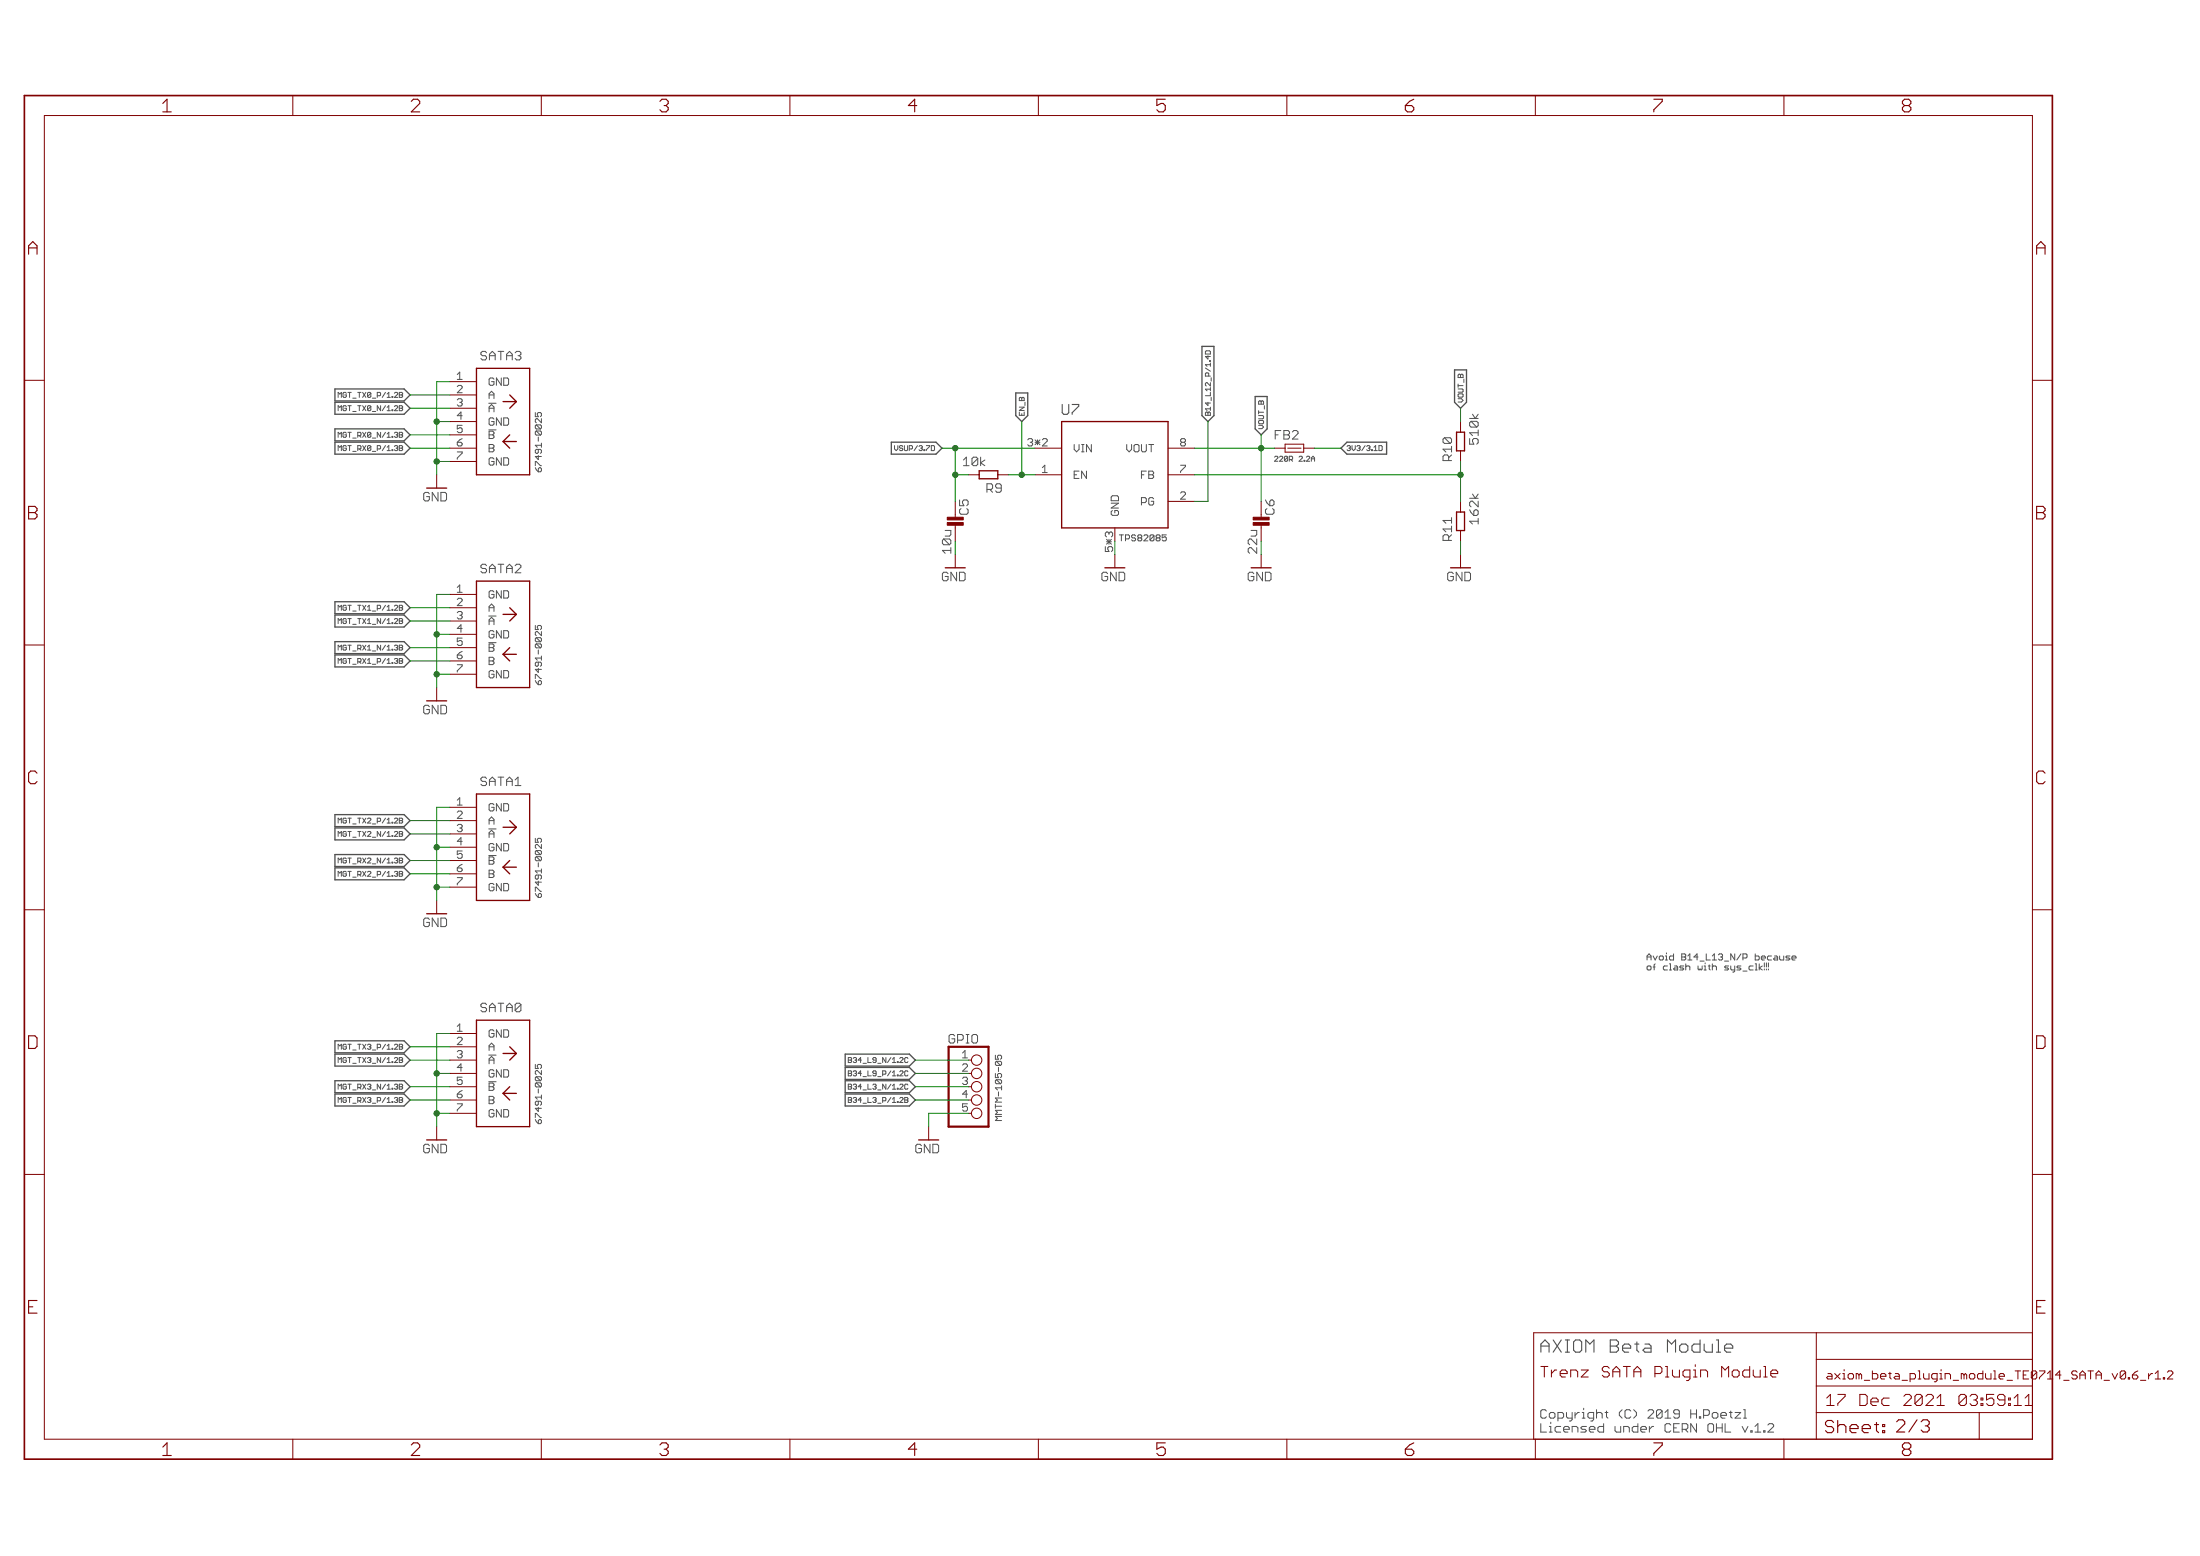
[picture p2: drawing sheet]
<svg xmlns="http://www.w3.org/2000/svg" width="420mm" height="297mm" viewBox="0 0 420 297" stroke-linecap="round" stroke-linejoin="round" font-family="sans-serif">
<path d="M202.9 77.2v1.6l.3 .3h.6M294.3 257h1.5M295.1 255.8l-.8 .8v1.5" fill="none" stroke="#505050" stroke-width=".21"/>
<g fill="none" stroke="#505050" stroke-width=".19">
<path d="M64.6 75.9v-1l.3 .3 .3-.3v1M64.6 78.4v-1l.3 .4 .3-.4v1M66.1 75.1l-.1-.2h-.3l-.2 .2v.6l.2 .2h.3l.1-.2v-.3h-.3M66.1 77.6l-.1-.2h-.3l-.2 .2v.6l.2 .2h.3l.1-.2v-.3h-.3M66.4 74.9h.7M87.3 73.8l.3-.2h.4l.3 .2v.2l-1 1h1M87.3 71.5l.5-.5v1.4M87.3 72.4h1M87.3 76.3l.3-.2h.4l.3 .2v.3l-.3 .2M87.8 76.8h.2M88 76.8l.3 .2v.3l-.3 .2h-.4l-.3-.2M88.3 79.4h-1l.7-.7v1.4"/>
<path d="M91.8 68.4l.3 .3h.6l.2-.3M92.9 67.4l-.2-.3h-.6l-.3 .3v.2l.3 .3h.6l.2 .3M93.3 77h1.4M93.4 76.1v-.9l.5-.5 .4 .5v.9M93.4 78.6v-.9l.5-.5 .4 .5v.9M93.4 75.4h.9M93.4 77.9h.9M94.3 72.4l-.2-.2h-.5l-.2 .2v.9l.2 .3h.5l.2-.3v-.4h-.4M102.2 78.8v.7h.6l-.2-.3 .2-.4h.4l.2 .2v.4l-.2 .1M103.4 79.9v.8l-.8-.8-.4 .2v.4l.2 .2M194.7 76l.1-.1 .3 .1 .4-.1 .1 .1v.5h-.9zM194.7 78.7v.6h.9v-.6"/>
<path d="M194.7 77.7h.9l-.9 .7h.9M195.1 76v.5M195.1 79v.3M195.7 76.8v.6M230.2 78.8l.2-.1 .3 .1 .3-.1 .2 .1v.5h-1zM230.2 67.1l.2-.1h.6l.2 .1v.5h-1zM230.2 70.3l1 .6M230.7 67.9v.6l-.5-.4h1M230.7 76.8v.6l-.5-.5h1M230.7 78.8v.5M230.8 71.8v-.5l-.1-.1-.5 .1v.5h1M231 68.8h.2v.2h-.2z"/>
<path d="M231.2 73v.7l-.7-.7-.3 .2v.3l.2 .2M231.2 69.3v.6M231.2 74v.6M231.2 74.9v.6h-1M231.2 77.7v.7M231.2 78h-1l.3 .4M231.2 74.3h-1l.3 .3M231.2 69.6h-1l.3 .3M231.3 72.1v.6M231.3 75.9v.6M240.4 79.3h.8l.1 .2v.3l-.1 .1h-.8M240.4 76.7l.1-.2 .4 .2 .3-.2 .1 .2v.5h-.9z"/>
<path d="M240.4 78.4v.6M240.4 78.7h.9M240.9 76.7v.5M241.5 77.4v.7M278.5 76.1h.6l.3 .3-.3 .4h-.6M278.5 73.3v.6M278.5 75.3l.1-.1h.7l.1 .1v.3l-.1 .2h-.7l-.1-.2zM278.5 74.3h.8l.1 .1v.3l-.1 .2h-.8M278.5 73.6h.9M278.6 71.4l.3 .2 .4-.2 .1 .2v.5h-.9v-.5zM278.9 71.6v.5M279.6 72.4v.6"/>
<path d="M280.7 79.9h1.6M281.2 79.1l.5 .8M64.6 83.5v-1l.3 .3 .3-.3v1M64.6 86v-.9l.3 .3 .3-.3v.9M66.1 82.7l-.1-.2h-.3l-.2 .2v.6l.2 .2h.3l.1-.2v-.3h-.3M66.1 85.2l-.1-.1h-.3l-.2 .1v.7l.2 .1h.3l.1-.1v-.3h-.3M66.4 85.1h.7M81.5 94.8h.5M82 94.3l-.3-.3h-.5l-.3 .3v1.1l.3 .2h.5l.3-.2M87.3 84.4h.7l.3 .3v.2l-.3 .2h-.4l-.3-.2zM87.3 86.3h1v.2l-1 .9v.3M88.3 81.2h-1v.7l.5-.2h.2l.3 .2v.5l-.3 .2h-.4l-.3-.2"/>
<path d="M88.3 83.7l-1 .7M93.3 82.1h1.4M93.4 82.3h.7l.2 .2v.3l-.2 .2 .2 .2v.3l-.2 .2h-.7zM93.4 84.9h.7l.2 .2v.2l-.2 .3 .2 .2v.2l-.2 .3h-.7zM93.4 83h.7M93.4 85.6h.7M94.3 80l-.2-.2h-.5l-.2 .2v.9l.2 .3h.5l.2-.3v-.4h-.4M94.3 87.6l-.2-.2h-.5l-.2 .2v1l.2 .2h.5l.2-.2v-.5h-.4M102.2 89.3l.6 .8M102.2 88.9v-.8h.2l.8 .8h.2M102.4 81.1h.8l.2 .2v.4l-.2 .2M102.4 82.3h.8l.2 .2v.4l-.2 .2"/>
<path d="M102.4 81.1l-.2 .2v.4l.2 .2h.8M102.4 82.3l-.2 .2v.4l.2 .2h.8M102.4 82.3l.8 .8M102.4 81.1l.8 .8M102.8 89.5l.4-.2 .2 .2v.4l-.2 .2h-.4zM102.8 85.8v.6l-.2 .2-.4-.2v-.4l.2-.2h.8l.2 .2v.4l-.2 .2M102.8 83.4v.8M102.8 87v.7l-.6-.6h1.2M103.4 84.6v.8M103.4 85h-1.2l.4 .4M170.8 85.1v.6l.4 .3 .3-.3v-.6M172.4 85.2l-.1-.1h-.4l-.1 .1 .1 .4h.4l.1 .1-.1 .3h-.4l-.1-.1"/>
<path d="M183.3 95.4v1.1h.8l-.3-.5v-.3l.3-.3M183.5 97.1l-.2 .2v.6l.2 .3h1.1M184 88.9h1.1M184 87.8l.6-.5v1.6M189 93.4l.6 .6M189.6 92.6l-.3-.2h-.8v1.6M189.6 93.2l-.3 .2h-.8M196.3 84l.2-.3h.5l.2 .3v.2l-.2 .2M196.7 84.4h.3M197 84.4l.2 .3v.2l-.2 .2h-.5l-.2-.2M197.7 84.4h.9M197.7 84l.9 .9"/>
<path d="M198.6 84l-.9 .9M199.1 89.3l.4-.5v1.4M199.1 90.2h.9M205.1 84.9v.9l.5 .5 .5-.5v-.9M205.1 90.6h.5M206.1 89.9h-1v1.4h1M212.2 96.1h1.4l-1.4 .9h1.4M212.4 97.5l-.2 .2v.4l.2 .3h1M213.4 94.6h-1l-.2 .3v.7h1.4M213.4 97.5h-.5v.4M215.2 84.9v.9l.4 .5 .5-.5M218 95.9h.7l.2-.2v-.5l-.2-.2h-.7v1.4"/>
<path d="M218 90.6h.5M218.9 89.9h-.9v1.4M225.5 88.8h.9v.2l-.9 1v.2M225.5 94.1l.2-.2h.5l.2 .2v.3l-.9 .9h.9M225.7 84.4l-.2 .3v.2l.2 .2h.5l.2-.2v-.2l-.2-.3M225.7 84.4h.5M225.7 84.4l-.2-.2v-.2l.2-.3h.5l.2 .3v.2l-.2 .2M240.4 81.2h.6l.3 .3-.3 .3h-.6M240.4 80.4l.1-.1h.7l.1 .1v.3l-.1 .2h-.7l-.1-.2zM241.7 95.4l.3 .6 .5 .5M242 97.1l-.3 .2v.6l.3 .3h1M243.4 87.3l.2-.2h.3l.2 .2-.7 .8h.7"/>
<path d="M243.5 83h.6M244.6 82.2h-1.1v1.6M244.8 87.1h-.3l-.1 .2M245 87.4l-.6 .7h.6M257.3 85.2l.1-.1h.3l.2 .1-.2 .4M257.6 85.6h.1M257.7 85.6l.2 .1-.2 .3h-.3l-.1-.1M258.2 85.1v.6l.3 .3 .3-.3M275.6 83.8l.3-.2 1 1h-1l-.3-.2zM275.9 83.6h1M276.4 86.8h-.5l-.3 .3v.8h1.6M277.2 99.4h-1.6l.5 .5"/>
<path d="M277.2 85.7h-1.6l.5 .6M280.7 97.3l.2 .6 .6 .5M280.7 80.7l.2-.3 1.1 1.1h-1.1l-.2-.2zM280.7 83.7v1.1h.8l-.3-.5v-.3l.3-.3M280.7 95.1h1.6M280.9 96.8l-.2-.3v-.6l.2-.2h.3l1.1 1.1M280.9 80.4h1.1M281.2 94.3l.5 .8M282.3 99.5h-1.6l.5 .5M282.3 82.6h-1.6l.5 .6M64.6 116.5v-1l.3 .4 .3-.4v1M64.6 119v-.9l.3 .3 .3-.3v.9"/>
<path d="M66.1 115.7l-.1-.2h-.3l-.2 .2v.6l.2 .2h.3l.1-.2v-.3h-.3M66.1 118.3l-.1-.2h-.3l-.2 .2v.6l.2 .1h.3l.1-.1v-.3h-.3M66.4 115.5h.7M87.3 112.1l.5-.4v1.4M87.3 114.4l.3-.2h.4l.3 .2v.3l-1 .9h1M87.3 117l.3-.3h.4l.3 .3v.2l-.3 .3M87.3 113.1h1M87.8 117.5h.2M88 117.5l.3 .2v.2l-.3 .3h-.4l-.3-.3M88.3 120h-1l.7-.7v1.4M91.8 109.1l.3 .2h.6l.2-.2M92.9 108l-.2-.3h-.6l-.3 .3v.3l.3 .2h.6l.2 .3"/>
<path d="M93.3 117.6h1.4M93.4 116.7v-.9l.5-.5 .4 .5v.9M93.4 119.3v-1l.5-.4 .4 .4v1M93.4 116h.9M93.4 118.6h.9M94.3 113l-.2-.2h-.5l-.2 .2v.9l.2 .3h.5l.2-.3v-.4h-.4M102.2 119.4v.8h.6l-.2-.4 .2-.4h.4l.2 .2v.4l-.2 .2M180.2 102.9h1.1M180.2 102.9l1.1 1.1h-1.1l-.2-.3v-.5zM180.5 102.3h.8M180.5 101.3h1.1M180.5 110h.6"/>
<path d="M181.1 109.5l-.3-.3h-.6l-.2 .3v1.1l.2 .3h.6l.3-.3M181.6 105.1h-1.6l.5 .5M211 110h.5M211.1 104.4v.9h.7l-.2-.7 .2-.2h.5M211.3 103l1 .9M211.3 103.4h1M211.5 109.5l-.2-.3h-.6l-.3 .3v1.1l.3 .3h.6l.2-.3M211.8 101.8l-.2-.2h-.3l-.2 .2v.5l.2 .2M211.8 101.8v.2M211.8 103v.9M212 101.6l-.2 .2M212.3 103l-1 .9"/>
<path d="M214.9 102.1h.6M214.9 102.9h.6M238.7 104l-.3-.3v-.5l.3-.3h.2l1.1 1.1M238.7 105.6l-.3-.3v-.5l.3-.3h.2l1.1 1.1M238.9 102.3h.8M238.9 101.3h1.1M238.9 110h.6M239.5 109.5l-.3-.3h-.5l-.3 .3v1.1l.3 .3h.5l.3-.3M276.4 102.1h-.5l-.3 .2v.9h1.6M277 110h.6M277.2 101h-1.6l.5 .5M277.6 109.5l-.3-.3h-.5l-.3 .3v1.1l.3 .3h.5l.3-.3"/>
<path d="M64.6 124.1v-.9l.3 .3 .3-.3v.9M64.6 126.6v-.9l.3 .3 .3-.3v.9M66.1 123.3l-.1-.1h-.3l-.2 .1v.7l.2 .1 .4-.1v-.4h-.3M66.1 125.9l-.1-.2h-.3l-.2 .2v.6l.2 .1 .4-.1v-.3h-.3M66.4 125.7h.7M81.5 135.4h.5M82 134.9l-.3-.3h-.5l-.3 .3v1.1l.3 .3h.5l.3-.3M87.3 125.1h.7l.3 .2v.2l-.3 .3h-.4l-.3-.3zM87.3 126.9h1v.2l-1 1v.2M88.3 121.8h-1v.7l.7-.2 .3 .2v.5l-.3 .2h-.4l-.3-.2M88.3 124.4l-1 .7M93.3 122.7h1.4"/>
<path d="M93.4 122.9h.7l.2 .3v.2l-.2 .2 .2 .3v.2l-.2 .2h-.7zM93.4 125.5h.7l.2 .2v.2l-.2 .3 .2 .2v.2l-.2 .3h-.7zM93.4 123.6h.7M93.4 126.2h.7M94.3 120.6l-.2-.2h-.5l-.2 .2v1l.2 .2h.5l.2-.2v-.5h-.4M94.3 128.2l-.2-.2h-.5l-.2 .2v1l.2 .2h.5l.2-.2v-.5h-.4M102.2 129.5v-.7h.2l.8 .7h.2M102.2 129.9l.6 .8M102.4 121.7h.8l.2 .2v.4l-.2 .2M102.4 122.9h.8l.2 .2v.4l-.2 .2M102.4 121.7l-.2 .2v.4l.2 .2h.8M102.4 122.9l-.2 .2v.4l.2 .2h.8"/>
<path d="M102.4 122.9l.8 .8M102.4 121.7l.8 .8M102.8 126.4v.6l-.2 .2-.4-.2v-.4l.2-.2h.8l.2 .2v.4l-.2 .2M102.8 130.1l.2-.2 .4 .2v.4l-.2 .2h-.4zM102.8 124.1v.8M102.8 127.6v.8l-.6-.6h1.2M103.4 120.6v.7l-.8-.7-.4 .2v.4l.2 .1M103.4 125.2v.8M103.4 125.6h-1.2l.4 .4M64.6 157.1v-.9l.3 .3 .3-.3v.9M64.6 159.7v-1l.3 .3 .3-.3v1M66.1 156.3l-.1-.1h-.3l-.2 .1v.7l.2 .1 .4-.1v-.3h-.3"/>
<path d="M66.1 158.9l-.1-.2h-.3l-.2 .2v.6l.2 .2 .4-.2v-.3h-.3M66.4 156.2h.7M87.3 152.8l.5-.5v1.4M87.3 155.1l.3-.3h.4l.3 .3v.2l-1 .9h1M87.3 157.6l.3-.2h.4l.3 .2v.2l-.3 .3M87.3 153.7h1M87.8 158.1h.2M88 158.1l.3 .2v.2l-.3 .3h-.4l-.3-.3M91.8 149.7l.3 .3h.6l.2-.3M92.9 148.6l-.2-.2h-.6l-.3 .2v.3l.3 .3h.6l.2 .2M93.3 158.2h1.4M93.4 157.4v-1l.5-.4 .4 .4v1"/>
<path d="M93.4 159.9v-.9l.5-.5 .4 .5v.9M93.4 156.7h.9M93.4 159.2h.9M94.3 153.6l-.2-.2h-.5l-.2 .2v1l.2 .2h.5l.2-.2v-.5h-.4M64.6 164.7v-.9l.3 .3 .3-.3v.9M64.6 167.3v-1l.3 .4 .3-.4v1M66.1 164l-.1-.2h-.3l-.2 .2v.6l.2 .1 .4-.1v-.3h-.3M66.1 166.5l-.1-.2h-.3l-.2 .2v.6l.2 .2 .4-.2v-.3h-.3M66.4 166.3h.7M81.5 176.1h.5M82 175.5l-.3-.2h-.5l-.3 .2v1.1l.3 .3h.5l.3-.3M87.3 165.7h.7l.3 .2v.3l-.3 .2h-.4l-.3-.2z"/>
<path d="M87.3 167.5h1v.3l-1 .9v.2M88.3 162.5h-1v.7l.5-.3h.2l.3 .3v.4l-.3 .3h-.4l-.3-.3M88.3 160.6h-1l.7-.7v1.4M88.3 165l-1 .7M93.3 163.3h1.4M93.4 163.6h.7l.2 .2v.2l-.2 .3 .2 .2v.2l-.2 .3h-.7zM93.4 166.1h.7l.2 .2v.3l-.2 .2 .2 .2v.3l-.2 .2h-.7zM93.4 164.3h.7M93.4 166.8h.7M94.3 168.9l-.2-.2h-.5l-.2 .2v.9l.2 .3h.5l.2-.3v-.4h-.4M94.3 161.3l-.2-.3h-.5l-.2 .3v.9l.2 .2h.5l.2-.2v-.5h-.4M102.2 160v.8h.6l-.2-.4 .2-.4h.4l.2 .2v.4l-.2 .2"/>
<path d="M102.2 170.2v-.8h.2l.8 .8h.2M102.2 170.6l.6 .7M102.4 162.4h.8l.2 .2v.4l-.2 .2M102.4 163.5h.8l.2 .2v.4l-.2 .2M102.4 162.4l-.2 .2v.4l.2 .2h.8M102.4 163.5l-.2 .2v.4l.2 .2h.8M102.4 163.5l.8 .8M102.4 162.4l.8 .8M102.8 167v.6l-.2 .2-.4-.2v-.4l.2-.2h.8l.2 .2v.4l-.2 .2M102.8 170.8l.4-.2 .2 .2v.3l-.2 .2h-.4zM102.8 164.7v.8M102.8 168.2v.8l-.6-.6h1.2"/>
<path d="M103.4 161.2v.8l-.8-.8-.4 .2v.4l.2 .2M103.4 165.9v.8M103.4 166.3h-1.2l.4 .4M66.1 199.5l-.1-.2h-.3l-.2 .2v.6l.2 .2h.3l.1-.2v-.3h-.3M66.4 199.3h.7M87.3 195.9l.5-.4v1.4M87.3 198.2l.3-.2h.4l.3 .2v.3l-1 .9h1M87.3 196.9h1M91.8 192.9l.3 .2h.6l.2-.2M92.9 191.8l-.2-.3h-.6l-.3 .3v.3l.3 .2h.6l.2 .3M93.4 199.8h.9M94.3 196.8l-.2-.2h-.5l-.2 .2v1l.2 .2h.5l.2-.2v-.5h-.4"/>
<path d="M181.8 198.3h.5M182.3 197.8l-.2-.3h-.6l-.2 .3v1l.2 .3h.6l.2-.3M314.6 183.3v-.8l.3-.4 .4 .4v.8M314.6 182.7h.7M314.7 184.4h.4l.2 .2v.4l-.2 .2h-.4l-.1-.2v-.4zM315.7 184.6h.4M337 183.8v.8M337 185v.2M337.4 183.8v.8M337.4 185v.2M337.7 183.8v.8M337.7 185v.2"/>
<path d="M341.2 182.5h.6M341.6 182.9l.2 .2-.2 .2M342.2 182.9h.8l-.2-.4h-.4l-.2 .2v.4l.2 .2h.4M64.6 200.3v-1l.3 .4 .3-.4v1M64.6 202.8v-.9l.3 .3 .3-.3v.9M64.6 207.9v-.9l.3 .3 .3-.3v.9M64.6 210.5v-1l.3 .3 .3-.3v1M66.1 202.1l-.1-.2h-.3l-.2 .2v.6l.2 .1h.3l.1-.1v-.3h-.3M66.1 207.1l-.1-.1h-.3l-.2 .1v.7l.2 .1h.3l.1-.1v-.3h-.3M66.1 209.7l-.1-.2h-.3l-.2 .2v.6l.2 .2h.3l.1-.2v-.3h-.3M66.4 209.5h.7M81.5 219.2h.5"/>
<path d="M82 218.7l-.3-.3h-.5l-.3 .3v1.1l.3 .3h.5l.3-.3M87.3 200.8l.3-.2h.4l.3 .2v.2l-.3 .3M87.3 208.9h.7l.3 .2v.2l-.3 .3h-.4l-.3-.3zM87.3 210.7h1v.2l-1 1v.2M87.8 201.3h.2M88 201.3l.3 .2v.2l-.3 .3h-.4l-.3-.3M88.3 205.6h-1v.7l.5-.2h.2l.3 .2v.5l-.3 .2h-.4l-.3-.2M88.3 203.8h-1l.7-.7v1.4M88.3 208.2l-1 .7M93.3 201.4h1.4M93.3 206.5h1.4M93.4 206.8h.7l.2 .2v.2l-.2 .3 .2 .2v.2l-.2 .3h-.7z"/>
<path d="M93.4 200.5v-.9l.5-.5 .4 .5v.9M93.4 203.1v-1l.5-.4 .4 .4v1M93.4 209.3h.7l.2 .2v.3l-.2 .2 .2 .2v.3l-.2 .2h-.7zM93.4 202.4h.9M93.4 207.5h.7M93.4 210h.7M94.3 204.4l-.2-.2h-.5l-.2 .2v1l.2 .2h.5l.2-.2v-.5h-.4M94.3 212.1l-.2-.3h-.5l-.2 .3v.9l.2 .2h.5l.2-.2v-.5h-.4M102.2 203.2v.8h.6l-.2-.4 .2-.4h.4l.2 .2v.4l-.2 .2M102.2 213.3v-.7h.2l.8 .7h.2M102.2 213.7l.6 .8M102.4 205.5h.8l.2 .2v.4l-.2 .2"/>
<path d="M102.4 206.7h.8l.2 .2v.4l-.2 .2M102.4 205.5l-.2 .2v.4l.2 .2h.8M102.4 206.7l-.2 .2v.4l.2 .2h.8M102.4 206.7l.8 .8M102.4 205.5l.8 .8M102.8 210.2v.6l-.2 .2-.4-.2v-.4l.2-.2h.8l.2 .2v.4l-.2 .2M102.8 213.9l.4-.2 .2 .2v.4l-.2 .2h-.4zM102.8 207.9v.8M102.8 211.4v.8l-.6-.6h1.2M103.4 204.4v.7l-.8-.7-.4 .2v.4l.2 .1M103.4 209v.8M103.4 209.4h-1.2l.4 .4"/>
<path d="M162 204.9h.5M162 202.4h.5M162 207.5h.5M162 210h.5M162 201.9h.5l.1 .2-.1 .3 .1 .3-.1 .1h-.5zM162 207h.5l.1 .1-.1 .4 .1 .3-.1 .1h-.5zM162 209.5h.5l.1 .2-.1 .3 .1 .3-.1 .2h-.5zM162 204.4h.5l.1 .2-.1 .3 .1 .3-.1 .2h-.5zM163 202.1l.1-.2h.3l.2 .2-.2 .3M163 207.1l.1-.1h.3l.2 .1-.2 .4M163 209.7l.1-.2h.3l.2 .2-.2 .3M163 204.6l.1-.2h.3l.2 .2-.2 .3"/>
<path d="M163.3 204.9h.1M163.3 202.4h.1M163.3 207.5h.1M163.3 210h.1M163.4 202.4l.2 .1-.2 .3h-.3l-.1-.1M163.4 207.5l.2 .1-.2 .3h-.3l-.1-.1M163.4 210l.2 .1-.2 .4h-.3l-.1-.2M163.4 204.9l.2 .2-.2 .3h-.3l-.1-.2M164.5 204.9h-.6l.5-.5v1M164.5 202.4h-.6l.5-.5v.9M164.5 207.5h-.6l.5-.5v.9M164.5 210h-.6l.5-.5v1"/>
<path d="M175.4 219.2h.6M176 218.7l-.3-.3h-.5l-.3 .3v1.1l.3 .3h.5l.3-.3M183.8 202h1M183.8 205.9l.3-.3h.4l.3 .3v.2l-.3 .2M183.8 201l.5-.4v1.4M183.8 203.3l.3-.2h.4l.3 .2v.3l-1 .9h1M184.3 206.3h.2M184.5 206.3l.3 .3v.2l-.3 .2h-.4l-.3-.2M184.8 208.9h-1l.7-.7v1.4M184.8 210.7h-1v.7l.5-.2h.2l.3 .2v.5l-.3 .2h-.4l-.3-.2M190.1 211.2h1.2M190.1 201.4v.8h.6l-.2-.4 .2-.4h.4l.2 .2v.4l-.2 .2"/>
<path d="M190.1 204.9v.8h.6l-.2-.4 .2-.4h.4l.2 .2v.4l-.2 .2M190.1 210.8v.8M190.3 202.6l-.2 .2v.4l.2 .2h.8M190.3 206.1l-.2 .2v.4l.2 .2h.8M190.3 202.6h.8l.2 .2v.4l-.2 .2M190.3 206.1h.8l.2 .2v.4l-.2 .2M190.3 206.1l.8 .8M190.3 202.6l.8 .8M190.7 203.8v.8M190.7 208.4v.8M191.3 209.6h-1.2l.4 .4-.4 .4h1.2M191.3 213.1h-1.2l.4 .4-.4 .4h1.2"/>
<path d="M191.3 212h-1.2l.4 .3-.4 .4h1.2M191.3 207.7h-1.2l.4 .4M191.3 207.3v.8M294.3 271.8v1.6h1M295.3 269.4l-.2-.3h-.6l-.2 .3v1.1l.2 .2h.6l.2-.2M331.4 269.6h1l-1 1.1M333 269.1h.3v1.6M336.8 273.1h.3v.3h-.3zM337.6 272l.3-.2h.6l.2 .2v.3l-1.1 1.1h1.1"/>
</g>
<g fill="none" stroke="#505050" stroke-width=".25">
<path d="M78.3 75.4l-1.1-1.1h-13.2v2.2h13.2M78.3 77.9l-1.1-1.1h-13.2v2.3h13.2M194 75h2.3v4.3l-1.2 1.2-1.1-1.2zM229.6 66.1h2.2v13.2l-1.1 1.2-1.1-1.2zM239.7 75.7h2.3v6.2l-1.1 1.1-1.2-1.1zM277.8 70.6h2.3v6.2l-1.2 1.1-1.1-1.1zM78.3 83l-1.1-1.1h-13.2v2.3h13.2M78.3 85.6l-1.1-1.2h-13.2v2.3h13.2M170.2 84.4h8.6l1.1 1.2-1.1 1.1h-8.6zM256.1 85.6l1.1-1.2h7.6v2.3h-7.6zM78.3 116l-1.1-1.1h-13.2v2.3h13.2M78.3 118.6l-1.1-1.2h-13.2v2.3h13.2"/>
<path d="M78.3 123.6l-1.1-1.1h-13.2v2.3h13.2M78.3 126.2l-1.1-1.2h-13.2v2.3h13.2M78.3 156.7l-1.1-1.2h-13.2v2.3h13.2M78.3 159.2l-1.1-1.1h-13.2v2.2h13.2M78.3 164.3l-1.1-1.2h-13.2v2.3h13.2M78.3 166.8l-1.1-1.1h-13.2v2.3h13.2M78.3 199.8l-1.1-1.1h-13.2v2.3h13.2M78.3 202.4l-1.1-1.2h-13.2v2.3h13.2M78.3 207.5l-1.1-1.2h-13.2v2.3h13.2M78.3 210l-1.1-1.1h-13.2v2.2h13.2M174.8 202.4l-1.1-1.2h-12.3v2.3h12.3M174.8 207.5l-1.1-1.2h-12.3v2.3h12.3"/>
<path d="M174.8 210l-1.1-1.1h-12.3v2.2h12.3M174.8 204.9l-1.1-1.1h-12.3v2.3h12.3"/>
</g>
<g fill="none" stroke="#800000" stroke-width=".19">
<path d="M55.9 18.2v3.9M103.4 18.2v3.9M150.9 18.2v3.9M198.3 18.2v3.9M245.8 18.2v3.9M293.2 18.2v3.9M340.7 18.2v3.9M8.5 22.1h379.7v252.6h-379.7zM4.7 72.6h3.8M85.9 72.9h5.1M85.9 75.4h5.1M85.9 77.9h5.1"/>
<path d="M388.2 72.6h3.8M83.4 90.6v2.6M85.9 80.5h5.1M85.9 83h5.1M85.9 85.6h5.1M85.9 88.1h5.1M182.4 95.7v3M185 90.6h2M190.6 90.6h2M197.7 85.6h5.1M197.7 90.6h5.1M223.1 85.6h5.1"/>
<path d="M223.1 95.7h5.1M223.1 90.6h5.1M240.9 95.7v3M243.4 85.6h2M245.4 84.8h3.6v1.5h-3.6zM245.9 85.6h2.6M249 85.6h2M278.9 80.5v2M278.9 95.7v2M85.9 113.5h5.1M85.9 116h5.1M85.9 118.6h5.1"/>
<path d="M182.4 105.9v2.5M212.9 105.9v2.5M240.9 105.9v2.5M278.9 105.9v2.5M4.7 123.1h3.8M83.4 131.3v2.5M85.9 121.1h5.1M85.9 123.6h5.1M85.9 126.2h5.1M85.9 128.7h5.1M388.2 123.1h3.8M85.9 154.1h5.1"/>
<path d="M85.9 156.7h5.1M85.9 159.2h5.1M4.7 173.7h3.8M83.4 171.9v2.5M85.9 161.7h5.1M85.9 164.3h5.1M85.9 166.8h5.1M85.9 169.4h5.1M388.2 173.7h3.8M85.9 197.3h5.1M85.9 199.8h5.1M83.4 215.1v2.5"/>
<path d="M85.9 202.4h5.1M85.9 204.9h5.1M85.9 207.5h5.1M85.9 210h5.1M85.9 212.5h5.1M177.4 215.1v2.5M185 202.4h.5M185 204.9h.5M185 212.5h.5M4.7 224.2h3.8M388.2 224.2h3.8M346.9 254.4v20.3"/>
<path d="M346.9 259.5h41.3M388.2 254.4h-95.3v20.3M55.9 274.7v3.9M103.4 274.7v3.9M150.9 274.7v3.9M198.3 274.7v3.9M245.8 274.7v3.9M293.2 274.7v3.9M294.3 260.9h1.3M336.8 260.9h.4v2M336.8 262.9h.7M338.2 262.2h1.3v-.3l-.3-.4h-.7l-.3 .4v.6l.3 .4h.7"/>
<path d="M340.7 274.7v3.9M346.9 269.7h41.3M346.9 264.6h41.3M348.9 266.9l.7-.7v2.1M348.9 268.3h1.4M349.1 262.2h.5l.3 .3v.7h-.8l-.3-.2 .3-.3h.8M378 269.7v5M386.8 268.3h1.4M413.2 263h.2v.2h-.2zM413.9 262l.3-.3h.5l.3 .3v.2l-1.1 1h1.1"/>
<circle cx="186.5" cy="202.4" r=".99"/>
<circle cx="186.5" cy="210" r=".99"/>
<circle cx="186.5" cy="204.9" r=".99"/>
<circle cx="186.5" cy="207.5" r=".99"/>
<circle cx="186.5" cy="212.5" r=".99"/>
</g>
<g fill="none" stroke="#800000" stroke-width=".21">
<path d="M31.1 19.7l.8-.8v2.5M79.8 18.9h-.8l-.5 .4M80.2 19.7l-1.7 1.7h1.7M127.2 18.9h-.8l-.4 .4M174.7 18.9l-1.2 1.3h1.6M222.5 18.9h-1.6v1.3l.8-.5h.4l.4 .5v.8l-.4 .4h-.8l-.4-.4M269.2 19.3l-.8 .9M315.8 18.9h1.7v.4l-1.7 1.7v.4M364.5 18.9h-.8l-.4 .4v.4l.4 .5M31.1 21.4h1.6M126 21l.4 .4h.8M268.4 20.2v.8l.4 .4h.8"/>
<path d="M268.4 20.2h1.2M363.7 20.2l-.4 .4v.4l.4 .4h.8M363.7 20.2h.8M5.5 47.3h1.6M6.3 46.1l-.8 .8v1.6M389 47.3h1.6M389.8 46.1l-.8 .8v1.6M5.5 97.9h1.2M6.7 96.7h-1.2v2.4h1.2M389 97.9h1.2M390.2 96.7h-1.2v2.4h1.2M6.7 147.2h-.8l-.4 .4v1.6l.4 .4h.8"/>
<path d="M390.2 147.2h-.8l-.4 .4v1.6l.4 .4h.8M6.7 197.7h-1.2v2.5h1.2M390.2 197.7h-1.2v2.5h1.2M5.5 249.5h.8M7.1 248.3h-1.6v2.4h1.6M389 249.5h.8M390.6 248.3h-1.6v2.4h1.6M31.1 276.2l.8-.8v2.5M31.1 277.9h1.6M79.8 275.4h-.8l-.5 .4M80.2 276.2l-1.7 1.7h1.7M126 277.5l.4 .4h.8"/>
<path d="M127.2 275.4h-.8l-.4 .4M175.1 276.6h-1.6l1.2-1.2v2.5M222.5 275.4h-1.6v1.2l.8-.4h.4l.4 .4v.9l-.4 .4h-.8l-.4-.4M268.4 276.6v.9l.4 .4h.8M268.4 276.6h1.2M269.2 275.8l-.8 .8M315.8 275.4h1.7v.4l-1.7 1.7v.4M348.6 273.1l.4 .4h.8M349.8 271.2h-.8l-.4 .3v.4l.4 .4h.8M363.7 276.6l-.4 .5v.4l.4 .4h.8M363.7 276.6h.8M364.5 275.4h-.8l-.4 .4v.4l.4 .4"/>
</g>
<path d="M4.7 18.2h387.3v260.4h-387.3z" fill="none" stroke="#800000" stroke-width=".32"/>
<g fill="none" stroke="#800000" stroke-width=".25">
<path d="M91 70.3h10.2v20.3h-10.2zM96.1 76.7h2.5M97.3 75.4l1.3 1.3M98.6 76.7l-1.3 1.2M81.5 93.2h3.8M96.1 84.3l1.2 1.3M96.1 84.3h2.5M97.3 83l-1.2 1.3M187 89.9v1.5h3.6v-1.5M202.8 80.5h20.3v20.3h-20.3zM91 110.9h10.2v20.4h-10.2zM96.1 117.3h2.5"/>
<path d="M97.3 116l1.3 1.3M98.6 117.3l-1.3 1.3M180.5 108.4h3.8M211 108.4h3.8M239 108.4h3.8M277 108.4h3.8M81.5 133.8h3.8M96.1 124.9l1.2 1.3M96.1 124.9h2.5M97.3 123.6l-1.2 1.3M91 151.6h10.2v20.3h-10.2zM96.1 157.9h2.5"/>
<path d="M97.3 156.7l1.3 1.2M98.6 157.9l-1.3 1.3M81.5 174.4h3.8M96.1 165.5l1.2 1.3M96.1 165.5h2.5M97.3 164.3l-1.2 1.2M91 194.8h10.2v20.3h-10.2zM97.3 199.8l1.3 1.3M81.5 217.6h3.8M96.1 201.1h2.5M96.1 208.7l1.2 1.3M96.1 208.7h2.5"/>
<path d="M97.3 207.5l-1.2 1.2M98.6 201.1l-1.3 1.3M175.5 217.6h3.8"/>
</g>
<g fill="#800000" stroke="#800000" stroke-width=".19">
<path d="M239.3 99.8h3.1v.5h-3.1z"/>
<path d="M239.3 98.7h3.1v.6h-3.1z"/>
<path d="M180.9 99.8h3.1v.5h-3.1z"/>
<path d="M180.9 98.7h3.1v.6h-3.1z"/>
</g>
<path d="M181.2 199.8h7.6v15.3h-7.6z" fill="none" stroke="#800000" stroke-width=".42"/>
<g fill="none" stroke="#008000" stroke-width=".19">
<path d="M78.3 75.4h7.6M78.3 77.9h7.6M85.9 72.9h-2.5v17.7M278.9 77.9v2.6M78.3 83h7.6M78.3 85.6h7.6M83.4 88.1h2.5M83.4 80.5h2.5M179.9 85.6h17.8M182.4 90.6h2.6M182.4 85.6v10.1M192.6 90.6h5.1"/>
<path d="M195.1 80.5v10.1M228.2 85.6h15.2M228.2 90.6h50.7M230.7 80.5v15.2h-2.5M240.9 83v12.7M251 85.6h5.1M278.9 88.1v7.6M78.3 116h7.6M78.3 118.6h7.6M85.9 113.5h-2.5v17.8M212.9 103.3v2.6M278.9 103.3v2.6"/>
<path d="M78.3 123.6h7.6M78.3 126.2h7.6M83.4 128.7h2.5M83.4 121.1h2.5M78.3 156.7h7.6M78.3 159.2h7.6M85.9 154.1h-2.5v17.8M78.3 164.3h7.6M78.3 166.8h7.6M83.4 169.4h2.5M83.4 161.7h2.5M78.3 199.8h7.6"/>
<path d="M85.9 197.3h-2.5v17.8M78.3 202.4h7.6M78.3 207.5h7.6M78.3 210h7.6M83.4 212.5h2.5M83.4 204.9h2.5M174.8 204.9h10.2M174.8 202.4h10.2M174.8 207.5h10.2M174.8 210h10.2M185 212.5h-7.6v2.6"/>
</g>
<g fill="#008000" stroke="#008000" stroke-width=".19">
<circle cx="83.4" cy="88.1" r=".51"/>
<circle cx="83.4" cy="80.5" r=".51"/>
<circle cx="83.4" cy="128.7" r=".51"/>
<circle cx="83.4" cy="121.1" r=".51"/>
<circle cx="83.4" cy="169.4" r=".51"/>
<circle cx="83.4" cy="161.7" r=".51"/>
<circle cx="83.4" cy="212.5" r=".51"/>
<circle cx="83.4" cy="204.9" r=".51"/>
<circle cx="240.9" cy="85.6" r=".51"/>
<circle cx="195.1" cy="90.6" r=".51"/>
<circle cx="278.9" cy="90.6" r=".51"/>
<circle cx="182.4" cy="85.6" r=".51"/>
<circle cx="182.4" cy="90.6" r=".51"/>
</g>
<g font-size="3.7" fill="#800000">
<text x="80.3" y="21.4">2</text>
<text x="127.7" y="21.4">3</text>
<text x="175.2" y="21.4">4</text>
<text x="270.1" y="21.4">6</text>
<text x="365" y="21.4">8</text>
<text x="7.1" y="48.6">A</text>
<text x="390.6" y="48.6">A</text>
<text x="7.1" y="99.2">B</text>
<text x="390.6" y="99.2">B</text>
<text x="7" y="149.7">C</text>
<text x="390.5" y="149.7">C</text>
<text x="6.9" y="200.2">D</text>
<text x="390.4" y="200.2">D</text>
<text x="80.3" y="277.9">2</text>
<text x="127.7" y="277.9">3</text>
<text x="270.1" y="277.9">6</text>
<text x="365" y="277.9">8</text>
</g>
<text font-size="3.6" fill="#505050" x="296" y="258.2">AXIOM Beta Module</text>
<text font-size="3.6" fill="#800000" x="350.3" y="273.6">Sheet: 2/3</text>
<g font-size="3.2" fill="#800000">
<text x="350.6" y="268.4">17 Dec 2021</text>
<text x="372.2" y="268.4">03:59:11</text>
</g>
<text font-size="3.1" fill="#800000" x="296" y="263">Trenz SATA Plugin Module</text>
<text font-size="2.9" fill="#505050" x="204.5" y="79.2">U7</text>
<g font-size="2.5" fill="#505050">
<text x="93.5" y="68.8">SATA3</text>
<text x="245.3" y="83.9">FB2</text>
<text x="284.2" y="84.8" transform="rotate(-90 284.2 84.8)">510k</text>
<text x="82.6" y="95.7">GND</text>
<text x="190.2" y="94.1">R9</text>
<text x="186.8" y="98.2" transform="rotate(-90 186.8 98.2)">C5</text>
<text x="245.2" y="98.2" transform="rotate(-90 245.2 98.2)">C6</text>
<text x="284.2" y="100.1" transform="rotate(-90 284.2 100.1)">162k</text>
<text x="93.5" y="109.4">SATA2</text>
<text x="181.7" y="110.9">GND</text>
<text x="212.2" y="110.9">GND</text>
<text x="240.1" y="110.9">GND</text>
<text x="278.2" y="110.9">GND</text>
<text x="82.6" y="136.3">GND</text>
<text x="93.5" y="150.1">SATA1</text>
<text x="82.6" y="177">GND</text>
<text x="93.5" y="193.2">SATA0</text>
<text x="182.9" y="199.2">GPIO</text>
<text x="82.6" y="220.1">GND</text>
<text x="176.6" y="220.1">GND</text>
<text x="296" y="270.8">Copyright (C) 2019 H.Poetzl</text>
<text x="296" y="273.5">Licensed under CERN OHL v.1.2</text>
</g>
<g font-size="2.5" fill="#800000">
<text x="185.7" y="89">10k</text>
<text x="279.1" y="88" transform="rotate(-90 279.1 88)">R10</text>
<text x="279.1" y="103.2" transform="rotate(-90 279.1 103.2)">R11</text>
</g>
<g font-size="2.5" fill="#008000">
<text x="183.5" y="105.5" transform="rotate(-90 183.5 105.5)">10u</text>
<text x="241.9" y="105.5" transform="rotate(-90 241.9 105.5)">22u</text>
</g>
<g font-size="2.3" fill="#800000">
<text x="350.6" y="263.3">axiom_beta_plugin_module_TE0</text>
<text x="388.3" y="263.3">714_SATA_v0.6_r1.2</text>
</g>
<g font-size="2.1" fill="#505050">
<text x="95.1" y="73.6">GND</text>
<text x="95.1" y="81.2">GND</text>
<text x="95.1" y="88.8">GND</text>
<text x="198.4" y="85.2">3*2</text>
<text x="206.9" y="86.3">VIN</text>
<text x="216.5" y="86.3">VOUT</text>
<text x="206.9" y="91.4">EN</text>
<text x="219.8" y="91.4">FB</text>
<text x="215.5" y="98.4" transform="rotate(-90 215.5 98.4)">GND</text>
<text x="219.6" y="96.5">PG</text>
<text x="95.1" y="114.2">GND</text>
<text x="95.1" y="121.9">GND</text>
<text x="95.1" y="129.5">GND</text>
<text x="95.1" y="154.9">GND</text>
<text x="95.1" y="162.5">GND</text>
<text x="95.1" y="170.1">GND</text>
<text x="95.1" y="198">GND</text>
<text x="95.1" y="205.7">GND</text>
<text x="95.1" y="213.3">GND</text>
</g>
<g font-size="2.1" fill="#800000">
<text x="214.3" y="104.9" transform="rotate(-90 214.3 104.9)">5*3</text>
<text x="185.6" y="209.6">4</text>
</g>
<g font-size="1.8" fill="#505050">
<text x="216" y="103.3">TPS82085</text>
<text x="316.3" y="183.3">Avoid B14_L13_N/P because</text>
<text x="316.3" y="185.2">of clash with sys_clk!!!</text>
</g>
<g font-size="1.4" fill="#505050">
<text x="67" y="75.9">MGT_TX0_P/1.2B</text>
<text x="66.6" y="83.5">MGT_RX0_N/1.3B</text>
<text x="66.8" y="78.4">MGT_TX0_N/1.2B</text>
<text x="66.9" y="86.1">MGT_RX0_P/1.3B</text>
<text x="172.9" y="86.1">VSUP/3.7D</text>
<text x="245.2" y="88.1">220R 2.2A</text>
<text x="259" y="86.1">3V3/3.1D</text>
<text x="66.8" y="119.1">MGT_TX1_N/1.2B</text>
<text x="67" y="116.5">MGT_TX1_P/1.2B</text>
<text x="66.6" y="124.1">MGT_RX1_N/1.3B</text>
<text x="66.9" y="126.7">MGT_RX1_P/1.3B</text>
<text x="66.8" y="159.7">MGT_TX2_N/1.2B</text>
<text x="67" y="157.2">MGT_TX2_P/1.2B</text>
<text x="66.6" y="164.8">MGT_RX2_N/1.3B</text>
<text x="66.9" y="167.3">MGT_RX2_P/1.3B</text>
<text x="66.8" y="202.9">MGT_TX3_N/1.2B</text>
<text x="67" y="200.3">MGT_TX3_P/1.2B</text>
<text x="164.7" y="202.9">B34_L9_N/1.2C</text>
<text x="66.6" y="208">MGT_RX3_N/1.3B</text>
<text x="164.7" y="208">B34_L3_N/1.2C</text>
<text x="164.9" y="205.4">B34_L9_P/1.2C</text>
<text x="66.9" y="210.5">MGT_RX3_P/1.3B</text>
<text x="165" y="210.5">B34_L3_P/1.2B</text>
</g>
</svg>
